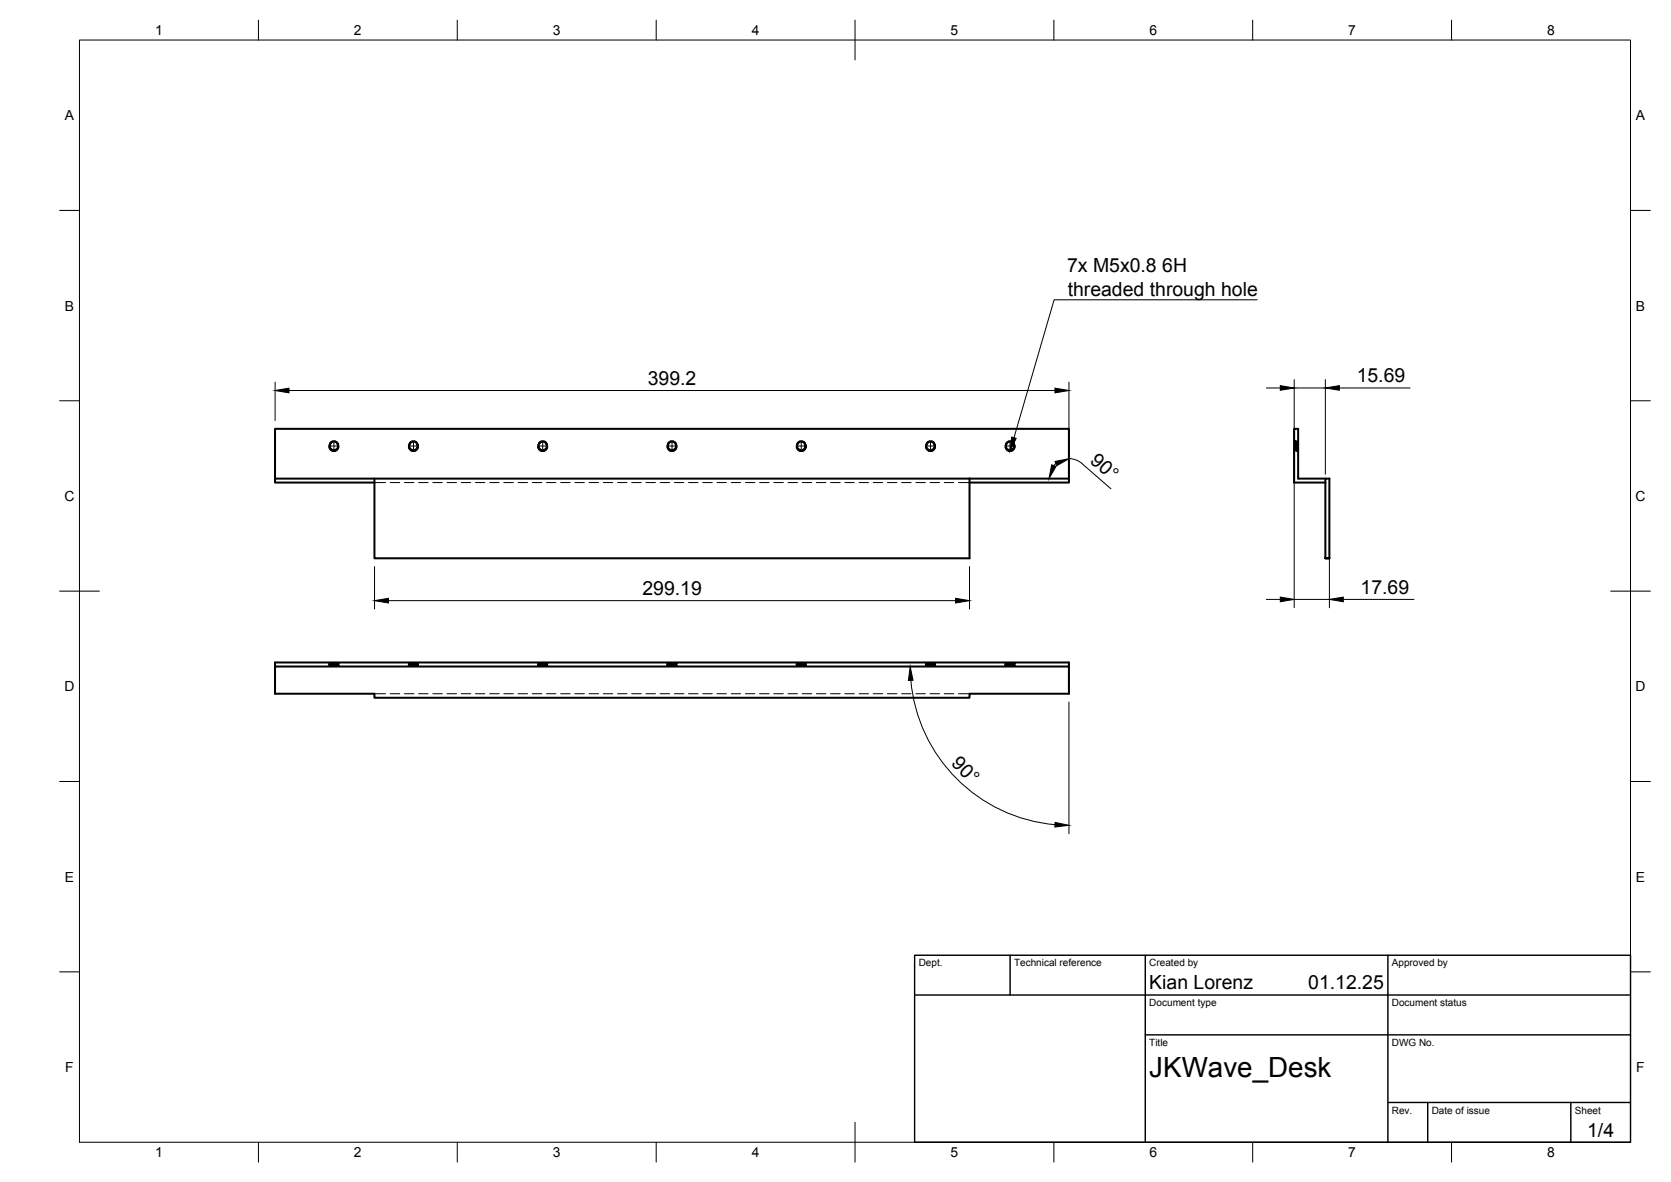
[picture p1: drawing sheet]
<svg xmlns="http://www.w3.org/2000/svg" width="420mm" height="297mm" viewBox="0 0 420 297" stroke-linecap="round" stroke-linejoin="round" font-family="sans-serif">
<!-- layer: Visible -->
<g fill="none" stroke="#000" stroke-width=".51">
<path d="M83.1 111.4l.9-.4 .8 .4M83.1 111.4a1.16 1.16 0 0 0 .5 1.9M83.1 111.4a1.07 1.07 0 0 0 .1 1.5 1.07 1.07 0 0 0 1.5 0 1.07 1.07 0 0 0 .1-1.5 1.19 1.19 0 0 1-.5 1.9M83.6 113.3h.7M103.1 111.4l.9-.4 .8 .4M103.1 111.4a1.16 1.16 0 0 0 .5 1.9M103.1 111.4a1.07 1.07 0 0 0 .1 1.5 1.07 1.07 0 0 0 1.5 0 1.07 1.07 0 0 0 .1-1.5 1.19 1.19 0 0 1-.5 1.9M103.6 113.3h.7M135.7 111.4l.8-.4 .8 .4M135.7 111.4a1.17 1.17 0 0 0 .4 1.9M135.7 111.4a1.06 1.06 0 0 0 0 1.4 1.06 1.06 0 0 0 1.5 0 1.06 1.06 0 0 0 .1-1.4 1.17 1.17 0 0 1-.5 1.9M136.1 113.3h.7"/>
<path d="M168.1 111.4l.9-.4 .8 .4M168.1 111.4a1.16 1.16 0 0 0 .5 1.9M168.1 111.4a1.07 1.07 0 0 0 .1 1.5 1.07 1.07 0 0 0 1.5 0 1.07 1.07 0 0 0 .1-1.5 1.16 1.16 0 0 1-.5 1.9M168.6 113.3h.7M200.7 111.4l.8-.4 .8 .4M200.7 111.4a1.17 1.17 0 0 0 .4 1.9M200.7 111.4a1.06 1.06 0 0 0 0 1.4 1.06 1.06 0 0 0 1.5 0 1.06 1.06 0 0 0 .1-1.4 1.17 1.17 0 0 1-.5 1.9M201.1 113.3h.7M233.2 111.4a1.19 1.19 0 0 0 .4 1.9M233.2 111.4a1.07 1.07 0 0 0 0 1.5 1.07 1.07 0 0 0 1.5 0 1.07 1.07 0 0 0 .1-1.5 1.16 1.16 0 0 1-.5 1.9M233.2 111.4l.8-.4 .8 .4M233.7 113.3h.6"/>
<path d="M253.2 111.4l.8-.4 .8 .4M253.6 113.3a1.19 1.19 0 0 1-.4-1.9 1.07 1.07 0 0 0 0 1.5 1.07 1.07 0 0 0 1.5 0 1.07 1.07 0 0 0 .1-1.5 1.16 1.16 0 0 1-.5 1.9M253.7 113.3h.6M69.2 120.3v-12.5h199.6v12.5M94.1 120.3v20h149.7v-20M243.8 120.3h-174.6v1h24.9M243.8 120.3h25v1h-25M333.2 120.3h-6.8v-12.5h-1v13.5h7.8M333.2 121.3v-1h1.1v20M333.2 121.3v19h1.1h-1.1M69.2 166.5h199.6v1h-199.6zM69.2 167.5v6.8h24.9v1.1h149.7v-1.1h25v-6.8"/>
</g>
<!-- layer: Hidden -->
<g fill="none" stroke="#000" stroke-width=".25">
<path d="M82.7 112.4l.3 .6 .6 .3M83.6 110.8l-.5 .4-.3 .5v.5l.3 .6M84.3 110.8l.6 .5 .2 .5-.3 1M85 111.3l-.5-.4-.7-.1-.9 .5M85.2 112.4l-.3 .6-.6 .3M102.7 112.4l.3 .6 .6 .3M103.6 110.8l-.5 .4-.3 .5v.5l.3 .6M104.3 110.8l.6 .5 .2 .5-.3 1M105 111.3l-.5-.4-.7-.1-.9 .5M105.2 112.4l-.3 .6-.6 .3M135.2 112.4l.3 .6 .6 .3M136.1 110.8l-.5 .4-.3 .6 .4 1"/>
<path d="M136.8 110.8l.5 .4 .3 .5-.1 .7-.2 .4M137.5 111.3l-.4-.4-.8-.1-.9 .5M137.7 112.4l-.3 .6-.6 .3M167.7 112.4l.3 .6 .6 .3M168.6 110.8l-.5 .4-.2 .5v.6l.2 .5M169.3 110.8l.5 .4 .3 .5v.6l-.3 .5M170 111.3l-.5-.4-.7-.1-.9 .5M170.2 112.4l-.3 .6-.6 .3M200.2 112.4l.4 .6 .5 .3M201.1 110.8l-.5 .4-.3 .5 .1 .7 .3 .4M201.8 110.8l.5 .4 .3 .6-.3 1M202.5 111.3l-.4-.4-.7-.1-1 .5"/>
<path d="M202.7 112.4l-.4 .6-.5 .3M232.7 112.4l.3 .6 .6 .3M233.6 110.8l-.4 .4-.4 .6 .4 1M234.3 110.8l.5 .4 .3 .5v.5l-.3 .6M235 111.3l-.5-.4-.7-.1-.9 .5M235.2 112.4l-.3 .6-.6 .3M252.8 112.4l.2 .6 .6 .3M253.6 110.8l-.4 .4-.4 .6 .4 1M254.3 110.8l.5 .4 .3 .5v.5l-.3 .6M255 111.3l-.5-.4-.6-.1-1 .5M255.2 112.4l-.3 .6-.6 .3M325.4 110.8l.1 2.3"/>
<path d="M325.4 110.8l.2 2.3M325.4 110.8l.1 .2 .3-.2M325.4 113.1l.2 .3M325.5 111.6v-.6l.2 1.8M325.6 113.4h.1M325.6 111.2l-.1 1.9-.1-.3M325.6 113.4l.2-.3 .2 .3M325.8 110.8h.1M325.8 110.8l.1 .2 .3-.2 .2 .2M325.9 111.6l-.1-.8-.1 1.6M325.9 111.5l-.1-.7-.1 1.7M326 111.9l-.1 1.2-.1-1.1"/>
<path d="M326 113.4h.1M326 113.4l.2-.3 .2 .3M326.1 112.1l-.2-1.1-.1 1.3M326.1 111.6l-.1 1.8-.1-.6M326.1 111.4l.2 1.7v-.5M326.1 111.7l-.1 1.7-.1-.7M326.2 111.2l.2 2.1M326.3 111.1l.1 2.2M326.4 111.4l-.1-.4-.1 2M94.1 121.3h2.8M98.1 121.3h2.4M101.7 121.3h2.4"/>
<path d="M105.3 121.3h2.3M108.8 121.3h2.4M112.4 121.3h2.4M116 121.3h2.4M119.5 121.3h2.4M123.1 121.3h2.4M126.7 121.3h2.4M130.3 121.3h2.4M133.8 121.3h2.4M137.4 121.3h2.4M141 121.3h2.4M144.5 121.3h2.4"/>
<path d="M148.1 121.3h2.4M151.7 121.3h2.4M155.3 121.3h2.3M158.8 121.3h2.4M162.4 121.3h2.4M166 121.3h2.4M169.6 121.3h2.3M173.1 121.3h2.4M176.7 121.3h2.4M180.3 121.3h2.3M183.9 121.3h2.3M187.4 121.3h2.4"/>
<path d="M191 121.3h2.4M194.6 121.3h2.4M198.1 121.3h2.4M201.7 121.3h2.4M205.3 121.3h2.4M208.9 121.3h2.3M212.4 121.3h2.4M216 121.3h2.4M219.6 121.3h2.4M223.1 121.3h2.4M226.7 121.3h2.4M230.3 121.3h2.4"/>
<path d="M233.8 121.3h2.4M237.4 121.3h2.4M241 121.3h2.8M333.2 120.3h1.1M82.7 166.6l.2 .2-.2 .2 .2 .1-.2 .3 .1 .1M82.7 166.6h.1M82.8 166.5l-.1 .1M83 167.1l2.2 .1h-.1M83.1 166.5l1.8 .1-.3 .1 .6 .1-1.7 .1M83.3 167.3l-.6 .1 1.6 .1M83.4 166.8h-.5l1.9 .2M83.6 166.5l-.9 .1 1.3 .1"/>
<path d="M83.6 167.1l1.6 .1h-.7M83.9 167.3l-1.2 .1 .9 .1M84.1 167.1l-1.2 .2 1.2 .1M84.1 166.6l-1.2 .1 1.2 .1M84.3 166.5l-1.6 .1 .7 .1M84.5 167.3l.5 .1-1.9 .1M84.8 167l-1.9 .1 .5 .1M85 167l.2 .2M85.1 166.5l-.1 .2 .2 .1M85.2 166.8l-2.3 .1M85.2 166.8l-.2 .3M85.2 167.2h.1"/>
<path d="M85.2 167.2l-.2 .2 .1 .1M94.1 174.3h2.8M98.1 174.3h2.4M101.7 174.3h2.4M102.7 166.6l.2 .2-.2 .2 .2 .1-.2 .3 .1 .1M102.7 166.6h.1M102.8 166.5l-.1 .1M103 167.1l2.2 .1h-.1M103.1 166.5l1.8 .1-.3 .1 .6 .1-1.7 .1M103.3 167.3l-.6 .1 1.6 .1M103.4 166.8h-.5l1.9 .2M103.6 166.5l-.9 .1 1.3 .1"/>
<path d="M103.6 167.1l1.6 .1h-.7M103.9 167.3l-1.2 .1 .9 .1M104.1 167.1l-1.2 .2 1.2 .1M104.1 166.6l-1.2 .1 1.2 .1M104.3 166.5l-1.6 .1 .7 .1M104.5 167.3l.5 .1-1.9 .1M104.8 167l-1.9 .1 .5 .1M105 167l.2 .2M105.1 166.5l-.1 .2 .2 .1M105.2 166.8l-2.3 .1M105.2 166.8l-.2 .3M105.2 167.2h.1"/>
<path d="M105.2 167.2l-.2 .2 .1 .1M105.3 174.3h2.3M108.8 174.3h2.4M112.4 174.3h2.4M116 174.3h2.4M119.5 174.3h2.4M123.1 174.3h2.4M126.7 174.3h2.4M130.3 174.3h2.4M133.8 174.3h2.4M135.2 166.6h.1M135.2 167h.1"/>
<path d="M135.2 167.4h.1M135.2 167l.2 .1-.2 .3 .1 .1M135.3 166.5l-.1 .1 .2 .2-.2 .2M135.5 167.1l2.2 .1h-.1M135.7 166.5l1.7 .1-.3 .1 .6 .1-1.6 .1M135.8 167.3l-.6 .1 1.6 .1M135.8 166.8h-.4l1.9 .2M136.1 166.5l-.9 .1 1.3 .1M136.1 167.1l1.6 .1h-.7M136.4 167.3l-1.2 .1 .9 .1M136.5 167.1l-1.1 .1 1.2 .2M136.6 166.6l-1.2 .1 1.1 .1"/>
<path d="M136.8 166.5l-1.6 .1 .7 .1M137.1 167.3l.4 .1-1.8 .1M137.3 167l-1.9 .1 .4 .1M137.4 174.3h2.4M137.5 167l.2 .2M137.6 166.5l-.1 .2 .2 .1M137.7 166.8l-2.3 .1M137.7 166.8l-.2 .3M137.7 167.2h.1M137.7 167.2l-.2 .2 .1 .1M141 174.3h2.4M144.5 174.3h2.4"/>
<path d="M148.1 174.3h2.4M151.7 174.3h2.4M155.3 174.3h2.3M158.8 174.3h2.4M162.4 174.3h2.4M166 174.3h2.4M167.7 166.6l.2 .2-.2 .2 .2 .1-.2 .3 .1 .1M167.7 166.6h.1M167.8 166.5l-.1 .1M168 167.1l2.2 .1h-.1M168.1 166.5l1.9 .1-.5 .1M168.3 167.3l-.6 .1 1.6 .1"/>
<path d="M168.4 166.8h-.5l1.9 .2M168.6 166.5l-.9 .1 1.3 .1M168.7 167.1l1.5 .1h-.7M168.9 167.3l-1.2 .1 .9 .1M169.1 167.1l-1.2 .2 1.2 .1M169.1 166.6l-1.2 .1 1.2 .1M169.3 166.5l-1.6 .1 .7 .1M169.5 167.3l.5 .1-1.9 .1M169.6 166.7l.6 .1-1.6 .1M169.6 174.3h2.3M169.8 167l-1.9 .1 .5 .1M170 167l.2 .2"/>
<path d="M170.1 166.5l-.1 .2 .2 .1M170.2 166.8l-2.3 .1M170.2 166.8l-.2 .3M170.2 167.2h.1M170.2 167.2l-.2 .2 .1 .1M173.1 174.3h2.4M176.7 174.3h2.4M180.3 174.3h2.3M183.9 174.3h2.3M187.4 174.3h2.4M191 174.3h2.4M194.6 174.3h2.4"/>
<path d="M198.1 174.3h2.4M200.2 166.6l.2 .1-.2 .3 .2 .1-.2 .3 .1 .1M200.2 166.6h.1M200.3 166.5l-.1 .1M200.5 167.1l2.2 .1h-.1M200.7 166.5l1.7 .1-.3 .1 .6 .1-1.6 .1M200.8 167.3l-.6 .1 1.6 .1M200.9 166.8h-.5l1.9 .2M201.1 166.5l-.9 .1 1.3 .1M201.1 167.1l1.7 .1h-.8M201.4 167.3l-1.2 .1 .9 .1M201.5 167.1l-1.1 .1 1.2 .2"/>
<path d="M201.6 166.6l-1.2 .1 1.1 .1M201.7 174.3h2.4M201.8 166.5l-1.6 .1 .7 .1M202.1 167.3l.4 .1-1.8 .1M202.3 167l-1.9 .1 .5 .1M202.5 167l.2 .2M202.6 166.5l-.1 .2 .2 .1M202.7 166.8l-2.3 .1M202.7 167.2l-.2 .2 .1 .1M202.8 166.8l-.3 .3M202.8 167.2h.1M205.3 174.3h2.4"/>
<path d="M208.9 174.3h2.3M212.4 174.3h2.4M216 174.3h2.4M219.6 174.3h2.4M223.1 174.3h2.4M226.7 174.3h2.4M230.3 174.3h2.4M232.7 166.6l.2 .1-.2 .3 .2 .1-.2 .3 .1 .1M232.7 166.6h.1M232.8 166.5l-.1 .1M233 167.1l2.2 .1h-.1M233.2 166.5l1.8 .1-.5 .1"/>
<path d="M233.3 167.3l-.6 .1 1.6 .1M233.4 166.8h-.5l1.9 .2M233.6 166.5l-.9 .1 1.3 .1M233.7 167.1l1.5 .1h-.7M233.8 174.3h2.4M233.9 167.3l-1.2 .1 .9 .1M234.1 167.1l-1.2 .2 1.2 .1M234.1 166.6l-1.2 .1 1.2 .1M234.3 166.5l-1.6 .1 .7 .1M234.5 167.3h.5l-1.8 .2M234.6 166.7l.6 .1-1.6 .1M234.8 167l-1.9 .1 .5 .1"/>
<path d="M235 167l.2 .2M235.1 166.5l-.1 .2 .2 .1M235.2 166.8l-2.3 .1M235.2 166.8l-.2 .3M235.2 167.2h.1M235.2 167.2l-.2 .2 .1 .1M237.4 174.3h2.4M241 174.3h2.8M252.7 166.6l.2 .1-.2 .3 .2 .1-.2 .3 .1 .1M252.7 166.6h.1M252.8 166.5l-.1 .1M253 167.1l2.2 .1h-.1"/>
<path d="M253.2 166.5l1.8 .1-.4 .1M253.3 167.3l-.6 .1 1.6 .1M253.4 166.8h-.5l1.9 .2M253.6 166.5l-.9 .1 1.3 .1M253.7 167.1l1.5 .1h-.7M253.9 167.3l-1.2 .1 .9 .1M254.1 167.1l-1.2 .2 1.2 .1M254.1 166.6l-1.2 .1 1.2 .1M254.3 166.5l-1.6 .1 .7 .1M254.6 167.3h.4l-1.8 .2M254.6 166.7l.6 .1-1.6 .1M254.8 167l-1.9 .1 .5 .1"/>
<path d="M255 167l.2 .2M255.1 166.5l-.1 .1 .2 .2-.2 .3M255.2 166.8l-2.3 .1M255.2 167.2h.1M255.2 167.2l-.2 .2 .1 .1"/>
</g>
<!-- layer: BORDER -->
<g fill="none" stroke="#000" stroke-width=".25">
<path d="M20 10.1h390v276.9h-390zM65 5.1v5M115 5.1v5M165 5.1v5M215 5.1v10M265 5.1v5M315 5.1v5M365 5.1v5M15 52.9h5M410 52.9h5M15 100.7h5M410 100.7h5"/>
<path d="M15 148.6h10M405 148.6h10M15 196.4h5M410 196.4h5M15 244.2h5M410 244.2h5M65 287v5M115 287v5M165 287v5M215 282.1v9.9M265 287v5M315 287v5"/>
<path d="M365 287v5"/>
</g>
<!-- layer: TITLEBLOCK -->
<path d="M230 240.1h180v46.9h-180zM230 250h180M254 240.1v9.9M288 240.1v46.9M349 240.1v46.9M288 260.1h122M349 277.1h61M359 277.1v9.9M395 277.1v9.9" fill="none" stroke="#000" stroke-width=".36"/>
<!-- layer: Smart Centers -->
<g fill="none" stroke="#000" stroke-width=".25">
<path d="M83.1 112.1h1.8M84 111.2v1.8M103.1 112.1h1.8M104 111.2v1.8M135.6 112.1h1.8M136.5 111.2v1.8M168.1 112.1h1.8M169 111.2v1.8M200.6 112.1h1.8M201.5 111.2v1.8M233.1 112.1h1.8M234 111.2v1.8"/>
<path d="M253.1 112.1h1.8M254 111.2v1.8"/>
</g>
<!-- layer: FD_Dimensions -->
<g fill="none" stroke="#000" stroke-width=".25">
<path d="M69.2 96v9.7M72.7 98.1h192.6M268.8 96v22.2M318.4 97.5h3.5M325.4 95.4v57.3M325.4 97.5h7.8M333.2 95.4v23.8M336.8 97.5h17.7M265.5 116.5l-.5 .5M268.8 115.3l1.2 .1 1.6 .7 7.7 6.7M334.3 122.4v30.3M94.2 142.4v10.6"/>
<path d="M97.7 150.9h142.6M243.8 142.4v10.6M318.4 150.6h3.5M325.4 150.6h8.9M337.8 150.6h17.7M229 171a39.9 39.9 0 0 0 36.3 36.2M268.8 176.4v33.1"/>
</g>
<path d="M69.2 98.1l3.5-.6v1.2zM265.3 97.5l3.5 .6-3.5 .6zM321.9 96.9l3.5 .6-3.5 .6zM333.2 97.5l3.6-.6v1.2zM265.3 116l3.5-.7-3.1 1.8zM264.4 116.8l1.1 .4-1.7 3.1zM94.2 150.9l3.5-.5v1.1zM240.3 150.4l3.5 .5-3.5 .6zM321.9 150.1l3.5 .5-3.5 .6zM334.3 150.6l3.5-.5v1.1zM228.9 167.5l.7 3.4-1.2 .1zM265.3 206.7l3.5 .7-3.6 .4z" fill="#000" stroke="#000" stroke-width=".25"/>
<!-- layer: Hole Notes -->
<path d="M254.4 109.8l1.1 .4-1.5 3.2z" fill="#000" stroke="#000" stroke-width=".25"/>
<path d="M316.1 75.3h-51.1l-10 34.7" fill="none" stroke="#000" stroke-width=".25"/>
<text font-size="7" x="289" y="270.6">JKWave_Desk</text>
<g font-size="4.9">
<text x="268.3" y="68.5">7x M5x0.8 6H</text>
<text x="268.5" y="74.3">threaded through hole</text>
<text x="162.9" y="96.7">399.2</text>
<text x="341.1" y="96">15.69</text>
<text x="273.9" y="116.2" transform="rotate(41 273.9 116.2)">90°</text>
<text x="161.5" y="149.5">299.19</text>
<text x="342.1" y="149.2">17.69</text>
<text x="239" y="192.1" transform="rotate(45 239 192.1)">90°</text>
<text x="289" y="248.5">Kian Lorenz</text>
<text x="329" y="248.5">01.12.25</text>
<text x="399.1" y="285.7">1/4</text>
</g>
<g font-size="3.5">
<text x="39" y="8.8">1</text>
<text x="89" y="8.8">2</text>
<text x="139" y="8.8">3</text>
<text x="189" y="8.8">4</text>
<text x="239" y="8.8">5</text>
<text x="289" y="8.8">6</text>
<text x="339" y="8.8">7</text>
<text x="389" y="8.8">8</text>
<text x="16.3" y="30.2">A</text>
<text x="411.3" y="30.2">A</text>
<text x="16.3" y="78">B</text>
<text x="411.3" y="78">B</text>
<text x="16.2" y="125.9">C</text>
<text x="411.2" y="125.9">C</text>
<text x="16.2" y="173.7">D</text>
<text x="411.2" y="173.7">D</text>
<text x="16.3" y="221.6">E</text>
<text x="411.3" y="221.6">E</text>
<text x="16.4" y="269.4">F</text>
<text x="411.4" y="269.4">F</text>
<text x="39" y="290.8">1</text>
<text x="89" y="290.8">2</text>
<text x="139" y="290.8">3</text>
<text x="189" y="290.8">4</text>
<text x="239" y="290.8">5</text>
<text x="289" y="290.8">6</text>
<text x="339" y="290.8">7</text>
<text x="389" y="290.8">8</text>
</g>
<g font-size="2.5">
<text x="231" y="242.9">Dept.</text>
<text x="255" y="242.9">Technical reference</text>
<text x="289" y="242.9">Created by</text>
<text x="350" y="242.9">Approved by</text>
<text x="289" y="252.8">Document type</text>
<text x="350" y="252.8">Document status</text>
<text x="289" y="262.9">Title</text>
<text x="350" y="262.9">DWG No.</text>
<text x="350" y="279.9">Rev.</text>
<text x="360" y="279.9">Date of issue</text>
<text x="396" y="279.9">Sheet</text>
</g>
</svg>
